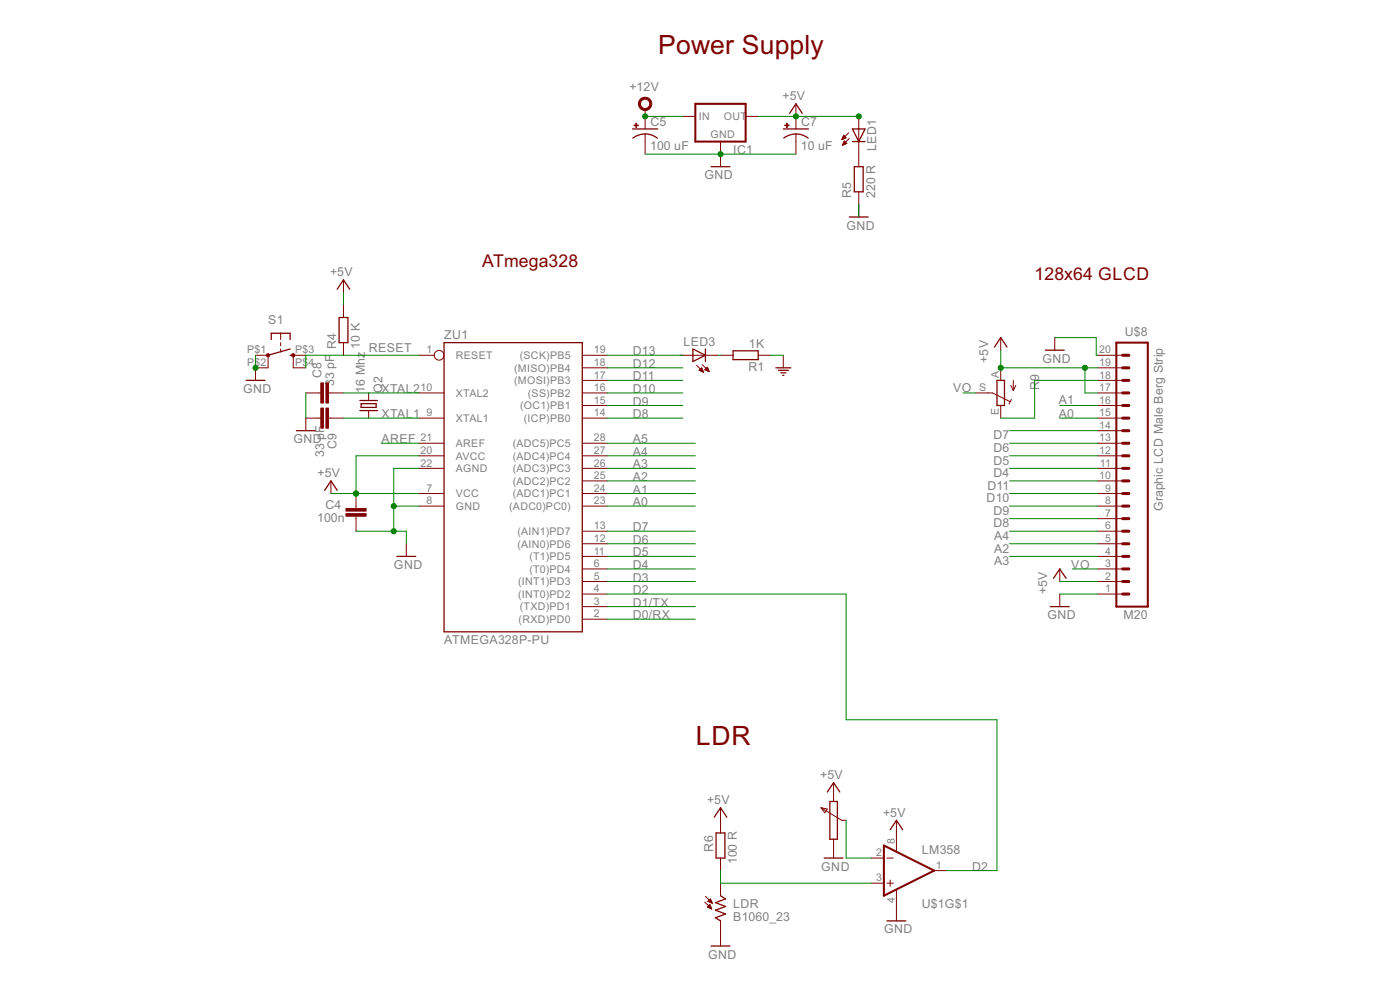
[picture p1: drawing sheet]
<svg xmlns="http://www.w3.org/2000/svg" width="420mm" height="297mm" viewBox="0 0 420 297" stroke-linecap="round" stroke-linejoin="round" font-family="sans-serif">
<path d="M208.7 31.2h15.1v11.3h-15.1zM335 102.8h9.5v79.2h-9.5zM265.3 253.7l15.1 7.5-15.1 7.6z" fill="none" stroke="#800000" stroke-width=".61"/>
<g fill="none" stroke="#800000" stroke-width=".3">
<path d="M193.6 32.8v5.9M204.9 34.9h3.8M223.8 34.9h3.7M238.9 31.2v7.5M254.7 39.8l-2.1 2.1M257.7 34.9v15.1M193.6 40.2v6M216.2 42.5v7.5M238.9 40.2v6M252.6 41.9h.1M252.7 41.7h.5M252.8 41.5h.8"/>
<path d="M252.9 41.3h1M252.9 43.4h.3M253 41.1h.7M253 43.2h.7M253.1 40.9h.4M253.1 43h1M253.1 42.8h.8M253.2 40.7h.1M253.2 40.6l.7 .7-1.3 .6zM253.2 42.7h.5M253.3 42.4h.2M254.1 43l-.7-.7-.6 1.3"/>
<path d="M254.1 43l-1.3 .6M254.9 41.5l-2.1 2.1M257.7 57.6v7.5M84.2 100v1.9M103.1 84v3.7M103.1 91.5v3.8M76.7 106.6h3.8v3.8h-3.8v3.7M84.2 102.8v1M84.2 104.7v.9M91.8 106.6h-3.8v3.8h3.8M91.8 117.9h4.5M98.6 117.9h4.5"/>
<path d="M103.1 102.8v3.8M110.6 117.9v2.3M125.7 106.6h4.6M125.7 117.9h7.6M174.8 106.6h7.5M174.8 110.4h7.5M174.8 114.1h7.5M174.8 117.9h7.5M204.2 106.6h11.3M209.1 109.6l2 2.1M209.8 111.1l1.3 .6M209.8 111.1l.8-.7 .5 1.3"/>
<path d="M209.8 111.1h1.1M210 110.9h.8M210.2 110.7h.5M210.3 111.3h.7M210.4 110.5h.3M210.7 111.5h.4M210.8 109.4l2 2.1M211.5 110.9h1.1M211.5 110.9l.8-.7 .5 1.3zM211.7 110.7h.8M211.9 110.5h.5M212 111.1h.7"/>
<path d="M212.1 110.3h.2M212.4 111.3h.4M216.2 106.6h3.8M227.5 106.6h3.8M235.1 106.6v3.8M292.8 117.9h5.1l5.2 2.6M300.3 101.3v3.8M300.3 110.4v3.7M303.4 115.6l.7 1.6M303.5 119.8l-.6 1.4M304.1 114.1v3.1M304.9 115.6l-.8 1.6"/>
<path d="M316.5 101.3v3.8M329.4 106.6h7.5M329.4 110.4h7.5M329.4 114.1h7.5M329.4 117.9h7.5M96.3 125.5h-4.5v3.7M98.6 125.5h4.5M110.6 123.2v2.3M125.7 133h7.6M125.7 136.8h7.6M125.7 125.5h7.6M174.8 133h7.5"/>
<path d="M174.8 136.8h7.5M174.8 121.7h7.5M174.8 125.5h7.5M300.3 121.7v3.8M329.4 133h7.5M329.4 136.8h7.5M329.4 121.7h7.5M329.4 125.5h7.5M329.4 129.2h7.5M99.3 144.3v3.8M106.8 148.1v4.5M106.8 154.9v4.5"/>
<path d="M125.7 140.5h7.6M125.7 148.1h7.6M125.7 151.8h7.6M174.8 140.5h7.5M174.8 144.3h7.5M174.8 148.1h7.5M174.8 151.8h7.5M174.8 159.4h7.5M329.4 140.5h7.5M329.4 144.3h7.5M329.4 148.1h7.5M329.4 151.8h7.5"/>
<path d="M329.4 159.4h7.5M329.4 155.6h7.5M121.9 163.2v3.7M174.8 163.2h7.5M174.8 166.9h7.5M174.8 170.7h7.5M174.8 174.5h7.5M174.8 178.2h7.5M318.1 170.7v3.8M318.1 178.2v3.8M329.4 163.2h7.5M329.4 166.9h7.5"/>
<path d="M329.4 170.7h7.5M329.4 174.5h7.5M329.4 178.2h7.5M174.8 182h7.5M174.8 185.8h7.5M250.2 234.8v5.7M216.2 242.4v7.5M216.2 257.5v3.7M246.4 242.4l6.2 3.7h1.3M246.4 242.4l1.9 .3-.8 1.2zM250.2 251.8v5.7M261.5 257.5h3.8"/>
<path d="M266.2 257.5h1.9M269 246.1v9.3M211.5 270.7l2.1 2M211.7 268.9l2.1 2.1M212.4 272.2h1M212.4 272h.9M212.4 270.5l1.4 .5M212.4 270.5l.8-.8 .6 1.3M212.5 270.4h1M212.6 271.8h.6M212.7 270.3h.7M212.8 272.4h.6"/>
<path d="M212.8 271.6h.3M212.9 270.6h.7M212.9 270.1h.5M213 271.4h.1M213 271.4l.6 1.3-1.3-.5zM213.1 269.9h.2M213.3 272.6h.2M213.3 270.8h.4M216.2 265v3.8M216.2 276.3v7.5M261.5 265h3.8M266.2 265h1.9"/>
<path d="M267.1 264.1v1.8M269 267v9.3M280.4 261.2h3.7"/>
<circle cx="131.8" cy="106.6" r="1.46"/>
</g>
<g fill="none" stroke="#800000" stroke-width=".38">
<path d="M189.8 38.7h7.6M235.1 38.7h7.5M237 34l1.9-2.8 1.8 2.8M255.8 38.7h3.8l-1.9 3.8zM189.9 41.4a6.1 6.1 0 0 1 7.4 0M213.4 50h5.7M235.2 41.4a6 6 0 0 1 7.3 0M255.8 42.5h3.8M256.4 50h2.6v7.6h-2.6zM254.9 65.1h5.6M101.2 86.8l1.9-2.8 1.9 2.8M101.8 95.3h2.6v7.5h-2.6z"/>
<path d="M73.9 114.1h5.6M81.4 101.9v-1.9h5.7v1.9M87.1 106.6h.9M87.1 104.7l-6.6 1.9M133.3 102.8h41.5v86.8h-41.5zM207.9 104.7l3.8 1.9-3.8 1.9zM211.7 104.7v3.8M220 105.3h7.5v2.6h-7.5zM232.8 110.4h4.5M233.6 111.1h3M234.3 111.9h1.5M234.9 112.6h.4"/>
<path d="M298.4 104.1l1.9-2.8 1.9 2.8M299.2 114.1h2.3v7.6h-2.3zM313.7 105.1h5.7M88.9 129.2h5.7M108 120.2h5.3M108 123.2h5.3M108.4 121.1h4.5v1.1h-4.5zM97.4 147.1l1.9-2.8 1.9 2.8M119.1 166.9h5.7M316.2 173.5l1.9-2.8 1.9 2.8M315.2 182h5.7M248.3 237.6l1.9-2.8 1.9 2.8"/>
<path d="M214.4 245.2l1.8-2.8 1.9 2.8M214.9 249.9h2.7v7.6h-2.7zM247.4 257.5h5.6M249 240.5h2.3v11.3h-2.3zM267.1 249l1.9-2.9 1.9 2.9M216.2 268.8l1.5 .9-3 1.1 3 1.2-3 1.1 3 1.1-3 1.2 1.5 .9M266.2 276.3h5.7M213.4 283.8h5.7"/>
</g>
<g fill="#800000" stroke="#800000" stroke-width=".3">
<path d="M190.3 37.5h1.3v.2h-1.3z"/>
<path d="M190.8 37h.2v1.3h-.2z"/>
<path d="M235.5 37.5h1.3v.2h-1.3z"/>
<path d="M236.1 37h.2v1.3h-.2z"/>
<path d="M103.8 152.6h6.1v.8h-6.1z"/>
<path d="M103.8 154.1h6.1v.8h-6.1z"/>
<path d="M96.3 114.9h.7v6h-.7z"/>
<path d="M97.8 114.9h.8v6h-.8z"/>
<path d="M97.8 122.4h.8v6.1h-.8z"/>
<path d="M96.3 122.4h.7v6.1h-.7z"/>
</g>
<g fill="#800000" stroke="#800000" stroke-width=".3">
<path d="M192.3 29.6a2 2 0 0 1 3.1 .6 2 2 0 0 1-1.3 2.9 2 2 0 0 1-2.5-1.9h.6a1.4 1.4 0 0 1 2-1.4 1.4 1.4 0 0 1 .3 2.4 1.4 1.4 0 0 1-2.3-.7v-.3h-.6l.2-.9z" fill-rule="evenodd"/>
<circle cx="80.5" cy="106.6" r=".49"/>
<circle cx="88" cy="106.6" r=".49"/>
</g>
<g fill="none" stroke="#800000" stroke-width=".91">
<path d="M336.9 117.9h1.9M336.9 114.1h1.9M336.9 110.4h1.9M336.9 106.6h1.9M336.9 133h1.9M336.9 136.8h1.9M336.9 125.5h1.9M336.9 129.2h1.9M336.9 121.7h1.9M336.9 159.4h1.9M336.9 155.6h1.9M336.9 151.8h1.9"/>
<path d="M336.9 148.1h1.9M336.9 144.3h1.9M336.9 140.5h1.9M336.9 170.7h1.9M336.9 174.5h1.9M336.9 178.2h1.9M336.9 163.2h1.9M336.9 166.9h1.9"/>
</g>
<g fill="none" stroke="#008000" stroke-width=".3">
<path d="M193.6 34.9h11.3M227.5 34.9h30.2M193.6 46.2h45.3M257.7 61.3v3.8M103.1 87.7v3.8M76.7 106.6v3.8M91.8 117.9v7.6M103.1 117.9h22.6M125.7 106.6h-33.9v3.8M182.3 110.4h22.6M182.3 117.9h22.6M182.3 106.6h22.6"/>
<path d="M182.3 114.1h22.6M215.5 106.6h.7M231.3 106.6h3.8M289 117.9h3.8M300.3 105.1v5.3h29.1M316.5 101.3h12.5v5.3h.4M325.6 110.4v7.5h3.8M329.4 114.1h-18.9v11.4h-10.2M103.1 125.5h22.6M114.4 133h11.3M125.7 136.8h-18.9v11.3M182.3 136.8h26.4"/>
<path d="M182.3 133h26.4M182.3 125.5h22.6M182.3 121.7h22.6M303 136.8h26.4M303 133h26.4M303 129.2h26.4M318.1 125.5h11.3M318.1 121.7h11.3M99.3 148.1h26.4M106.8 159.4h15.1v3.8M118.2 151.8h7.5M125.7 140.5h-7.5v18.9"/>
<path d="M182.3 148.1h26.4M182.3 151.8h26.4M182.3 140.5h26.4M182.3 159.4h26.4M182.3 144.3h26.4M303 148.1h26.4M303 151.8h26.4M303 140.5h26.4M303 159.4h26.4M303 144.3h26.4M303 155.6h26.4M182.3 174.5h26.4"/>
<path d="M182.3 178.2h71.6v37.8h45.3v45.2h-15.1M182.3 163.2h26.4M182.3 166.9h26.4M182.3 170.7h26.4M303 163.2h26.4M303 166.9h26.4M318.1 174.5h11.3M318.1 178.2h11.3M321.8 170.7h7.6M182.3 182h26.4M182.3 185.8h26.4M253.9 246.1v11.4h7.6"/>
<path d="M216.2 261.2v3.8h45.3"/>
</g>
<g fill="#008000" stroke="#008000" stroke-width=".3">
<circle cx="257.7" cy="34.9" r=".76"/>
<circle cx="238.9" cy="34.9" r=".76"/>
<circle cx="106.8" cy="148.1" r=".76"/>
<circle cx="325.6" cy="110.4" r=".76"/>
<circle cx="300.3" cy="110.4" r=".76"/>
<circle cx="216.2" cy="46.2" r=".76"/>
<circle cx="118.2" cy="151.8" r=".76"/>
<circle cx="118.2" cy="159.4" r=".76"/>
<circle cx="76.7" cy="110.4" r=".76"/>
<circle cx="193.6" cy="34.9" r=".76"/>
</g>
<g font-size="8.9" fill="#800000">
<text x="197.5" y="16.1">Power Supply</text>
<text x="208.8" y="223.5">LDR</text>
</g>
<g font-size="5.9" fill="#800000">
<text x="144.7" y="80.2">ATmega328</text>
<text x="310.5" y="84">128x64 GLCD</text>
</g>
<g font-size="4.1" fill="#808080">
<text x="188.9" y="27.4">+12V</text>
<text x="234.8" y="30">+5V</text>
<text x="195.2" y="37.8">C5</text>
<text x="240.4" y="37.8">C7</text>
<text x="195.1" y="44.9">100 uF</text>
<text x="220.1" y="46.2">IC1</text>
<text x="240.4" y="44.9">10 uF</text>
<text x="263" y="45.4" transform="rotate(-90 263 45.4)">LED1</text>
<text x="211.4" y="53.8">GND</text>
<text x="255.5" y="59.4" transform="rotate(-90 255.5 59.4)">R5</text>
<text x="262.6" y="59.4" transform="rotate(-90 262.6 59.4)">220 R</text>
<text x="254" y="68.9">GND</text>
<text x="99.1" y="82.8">+5V</text>
<text x="80.5" y="97.2">S1</text>
<text x="133.3" y="101.7">ZU1</text>
<text x="337.6" y="100.9">U$8</text>
<text x="100.9" y="104.6" transform="rotate(-90 100.9 104.6)">R4</text>
<text x="108" y="104.7" transform="rotate(-90 108 104.7)">10 K</text>
<text x="110.7" y="105.6">RESET</text>
<text x="189.9" y="106.6">D13</text>
<text x="205.1" y="104">LED3</text>
<text x="224.8" y="104.3">1K</text>
<text x="96.5" y="113.5" transform="rotate(-90 96.5 113.5)">C8</text>
<text x="189.9" y="110.4">D12</text>
<text x="224.6" y="111.5">R1</text>
<text x="296.6" y="108.9" transform="rotate(-90 296.6 108.9)">+5V</text>
<text x="312.8" y="108.9">GND</text>
<text x="73" y="117.9">GND</text>
<text x="100.3" y="115.9" transform="rotate(-90 100.3 115.9)">33 pF</text>
<text x="109.5" y="117.9" transform="rotate(-90 109.5 117.9)">16 Mhz</text>
<text x="114.5" y="117.9">XTAL2</text>
<text x="114.8" y="117.8" transform="rotate(-90 114.8 117.8)">Q2</text>
<text x="189.9" y="114.1">D11</text>
<text x="189.9" y="117.9">D10</text>
<text x="286.1" y="117.5">VO</text>
<text x="311.8" y="117.1" transform="rotate(-90 311.8 117.1)">R9</text>
<text x="114.5" y="125.4">XTAL1</text>
<text x="189.9" y="121.7">D9</text>
<text x="189.9" y="125.4">D8</text>
<text x="317.7" y="125.4">A0</text>
<text x="317.7" y="121.3">A1</text>
<text x="298.1" y="131.9">D7</text>
<text x="88.1" y="133">GND</text>
<text x="97.2" y="137.1" transform="rotate(-90 97.2 137.1)">33 pF</text>
<text x="101" y="134.6" transform="rotate(-90 101 134.6)">C9</text>
<text x="114.5" y="133">AREF</text>
<text x="189.9" y="136.8">A4</text>
<text x="189.9" y="133">A5</text>
<text x="298.1" y="135.6">D6</text>
<text x="95.3" y="143.2">+5V</text>
<text x="189.9" y="140.5">A3</text>
<text x="298.1" y="139.4">D5</text>
<text x="298.1" y="143.2">D4</text>
<text x="189.9" y="148.1">A1</text>
<text x="189.9" y="144.3">A2</text>
<text x="296.4" y="146.9">D11</text>
<text x="97.7" y="152.8">C4</text>
<text x="189.9" y="151.8">A0</text>
<text x="296.1" y="150.7">D10</text>
<text x="298.1" y="154.5">D9</text>
<text x="349" y="153.4" transform="rotate(-90 349 153.4)">Graphic LCD Male Berg Strip</text>
<text x="95.2" y="156.6">100n</text>
<text x="189.9" y="159.4">D7</text>
<text x="298.1" y="158.3">D8</text>
<text x="189.9" y="163.2">D6</text>
<text x="189.9" y="166.9">D5</text>
<text x="298.4" y="162">A4</text>
<text x="298.4" y="165.8">A2</text>
<text x="118.2" y="170.7">GND</text>
<text x="189.9" y="170.7">D4</text>
<text x="298.4" y="169.6">A3</text>
<text x="321.5" y="170.7">VO</text>
<text x="189.9" y="174.5">D3</text>
<text x="189.9" y="178.2">D2</text>
<text x="314.3" y="178.2" transform="rotate(-90 314.3 178.2)">+5V</text>
<text x="189.9" y="182">D1/TX</text>
<text x="189.9" y="185.8">D0/RX</text>
<text x="314.4" y="185.8">GND</text>
<text x="337.1" y="185.8">M20</text>
<text x="133.3" y="193.3">ATMEGA328P-PU</text>
<text x="246.1" y="233.7">+5V</text>
<text x="212.2" y="241.2">+5V</text>
<text x="265" y="245">+5V</text>
<text x="214" y="255.5" transform="rotate(-90 214 255.5)">R6</text>
<text x="276.6" y="256.3">LM358</text>
<text x="221.1" y="259.3" transform="rotate(-90 221.1 259.3)">100 R</text>
<text x="246.5" y="261.2">GND</text>
<text x="291.7" y="261.2">D2</text>
<text x="220.1" y="272.5">LDR</text>
<text x="276.6" y="272.4">U$1G$1</text>
<text x="220.1" y="276.3">B1060_23</text>
<text x="265.3" y="280.1">GND</text>
<text x="212.5" y="287.6">GND</text>
</g>
<g font-size="3.6" fill="#808080">
<text x="209.7" y="35.9">IN</text>
<text x="217.2" y="35.9">OUT</text>
<text x="213.3" y="41.3">GND</text>
<text x="74.2" y="106.1">P$1</text>
<text x="88.6" y="106.1">P$3</text>
<text x="128" y="106.1">1</text>
<text x="136.8" y="107.7">RESET</text>
<text x="156" y="107.7">(SCK)PB5</text>
<text x="178.2" y="106.1">19</text>
<text x="329.9" y="106.1">20</text>
<text x="74.2" y="109.8">P$2</text>
<text x="88.6" y="109.8">P$</text>
<text x="92.6" y="109.8">4</text>
<text x="154.3" y="111.5">(MISO)PB4</text>
<text x="178.2" y="109.8">18</text>
<text x="178.2" y="113.6">17</text>
<text x="299.8" y="113.5" transform="rotate(-90 299.8 113.5)">A</text>
<text x="329.9" y="113.6">18</text>
<text x="329.9" y="109.8">19</text>
<text x="126.2" y="117.4">10</text>
<text x="136.8" y="119">XTAL2</text>
<text x="154.3" y="115.3">(MOSI)PB3</text>
<text x="158.4" y="119">(SS)PB2</text>
<text x="178.2" y="117.4">16</text>
<text x="293.8" y="117.4">S</text>
<text x="329.9" y="117.4">17</text>
<text x="128" y="124.9">9</text>
<text x="156.1" y="122.8">(OC1)PB1</text>
<text x="178.2" y="121.1">15</text>
<text x="178.2" y="124.9">14</text>
<text x="299.8" y="124.4" transform="rotate(-90 299.8 124.4)">E</text>
<text x="329.9" y="124.9">15</text>
<text x="329.9" y="121.1">16</text>
<text x="136.8" y="126.6">XTAL1</text>
<text x="157.2" y="126.6">(ICP)PB0</text>
<text x="329.9" y="128.7">14</text>
<text x="126.2" y="136.2">20</text>
<text x="126.2" y="132.5">21</text>
<text x="136.8" y="137.9">AVCC</text>
<text x="136.8" y="134.1">AREF</text>
<text x="153.9" y="134.1">(ADC5)PC5</text>
<text x="153.9" y="137.9">(ADC4)PC4</text>
<text x="178.2" y="132.5">28</text>
<text x="178.2" y="136.2">27</text>
<text x="329.9" y="136.2">12</text>
<text x="329.9" y="132.5">13</text>
<text x="126.2" y="140">22</text>
<text x="136.8" y="141.7">AGND</text>
<text x="153.9" y="141.7">(ADC3)PC3</text>
<text x="178.2" y="140">26</text>
<text x="178.2" y="143.8">25</text>
<text x="329.9" y="143.8">10</text>
<text x="330.1" y="140">11</text>
<text x="128" y="147.5">7</text>
<text x="136.8" y="149.2">VCC</text>
<text x="153.9" y="145.4">(ADC2)PC2</text>
<text x="153.9" y="149.2">(ADC1)PC1</text>
<text x="178.2" y="147.5">24</text>
<text x="331.7" y="147.5">9</text>
<text x="128" y="151.3">8</text>
<text x="136.8" y="153">GND</text>
<text x="152.8" y="153">(ADC0)PC0)</text>
<text x="178.2" y="151.3">23</text>
<text x="331.7" y="155.1">7</text>
<text x="331.7" y="151.3">8</text>
<text x="155.3" y="160.5">(AIN1)PD7</text>
<text x="178.2" y="158.9">13</text>
<text x="331.7" y="158.9">6</text>
<text x="155.3" y="164.3">(AIN0)PD6</text>
<text x="178.2" y="162.6">12</text>
<text x="178.2" y="166.4">11</text>
<text x="331.7" y="166.4">4</text>
<text x="331.7" y="162.6">5</text>
<text x="158.9" y="168.1">(T1)PD5</text>
<text x="158.9" y="171.8">(T0)PD4</text>
<text x="178.2" y="170.2">6</text>
<text x="178.2" y="173.9">5</text>
<text x="331.7" y="173.9">2</text>
<text x="331.7" y="170.2">3</text>
<text x="155.5" y="175.6">(INT1)PD3</text>
<text x="155.5" y="179.4">(INT0)PD2</text>
<text x="178.2" y="177.7">4</text>
<text x="331.7" y="177.7">1</text>
<text x="156" y="183.2">(TXD)PD1</text>
<text x="178.2" y="181.5">3</text>
<text x="178.2" y="185.3">2</text>
<text x="155.7" y="186.9">(RXD)PD0</text>
<text x="263" y="256.9">2</text>
<text x="268.5" y="253.1" transform="rotate(-90 268.5 253.1)">8</text>
<text x="280.9" y="260.7">1</text>
<text x="263" y="264.5">3</text>
<text x="268.5" y="271.1" transform="rotate(-90 268.5 271.1)">4</text>
</g>
</svg>
